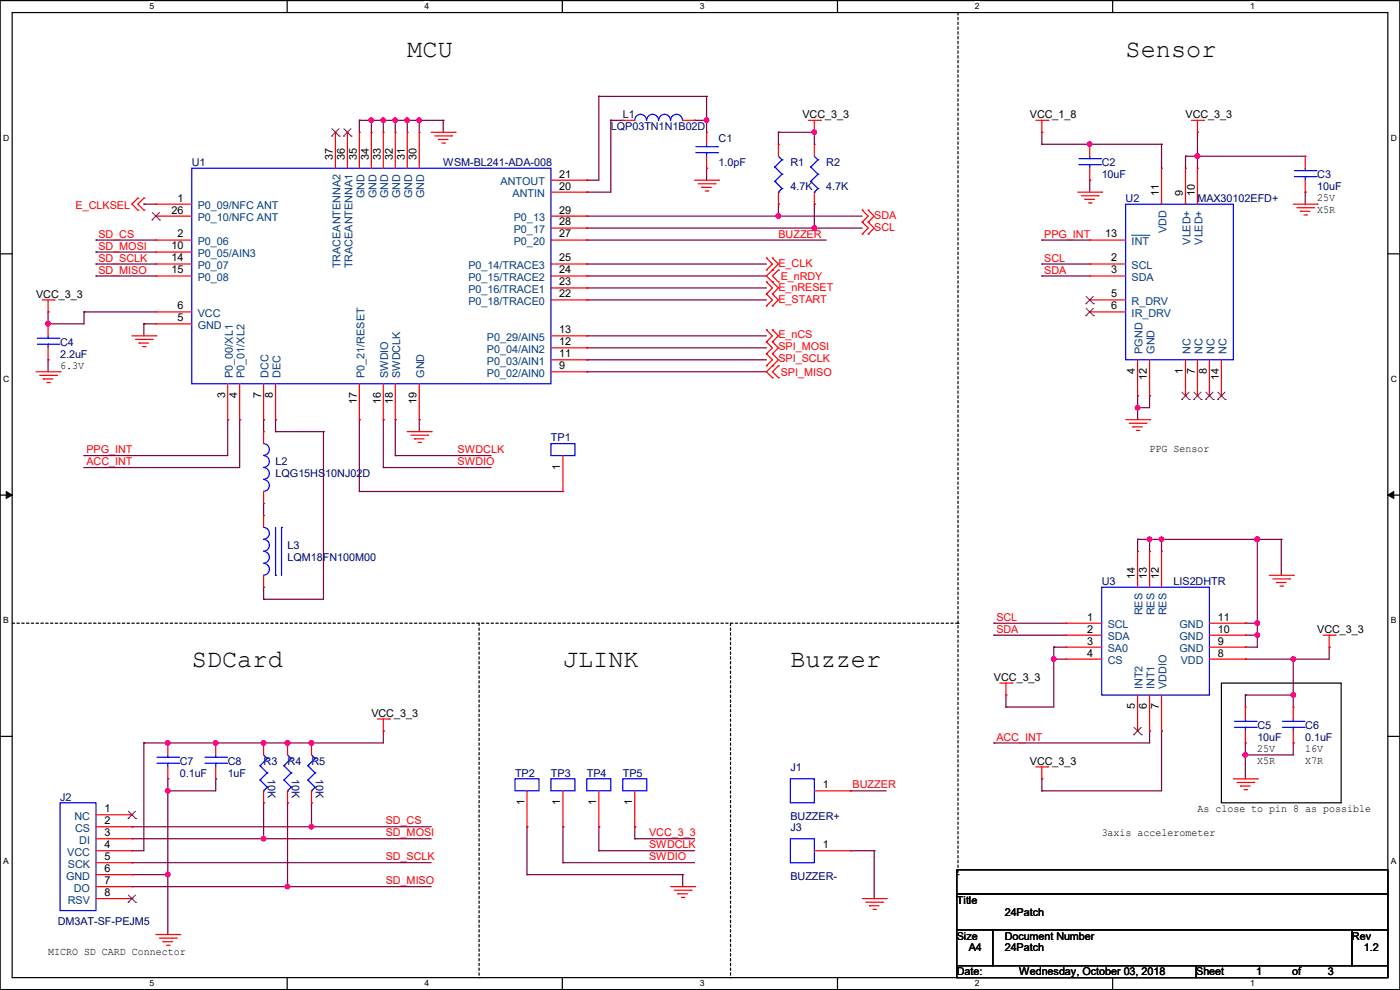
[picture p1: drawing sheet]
<svg xmlns="http://www.w3.org/2000/svg" width="297mm" height="210mm" viewBox="0 0 297 210" stroke-linecap="round" stroke-linejoin="round" font-family="sans-serif">
<path d="M0 .1h297v209.8h-297zM2.6 2.7h291.8v204.7h-291.8z" fill="none" stroke="#000" stroke-width=".25"/>
<g fill="#fff">
<path d="M31.7 .4h1v2h-1z"/>
<path d="M31.7 207.6h1v2h-1z"/>
</g>
<path d="M60.9 .1v2.6M60.9 207.4v2.5" fill="none" stroke="#000" stroke-width=".25"/>
<g fill="#fff">
<path d="M90.1 .4h1v2h-1z"/>
<path d="M90.1 207.6h1v2h-1z"/>
</g>
<path d="M119.3 .1v2.6M119.3 207.4v2.5" fill="none" stroke="#000" stroke-width=".25"/>
<g fill="#fff">
<path d="M148.5 .4h.9v2h-.9z"/>
<path d="M148.5 207.6h.9v2h-.9z"/>
</g>
<path d="M177.7 .1v2.6M177.7 207.4v2.5" fill="none" stroke="#000" stroke-width=".25"/>
<g fill="#fff">
<path d="M206.8 .4h1v2h-1z"/>
<path d="M206.8 207.6h1v2h-1z"/>
</g>
<path d="M236.1 .1v2.6M236.1 207.4v2.5" fill="none" stroke="#000" stroke-width=".25"/>
<g fill="#fff">
<path d="M265.2 .4h1v2h-1z"/>
<path d="M265.2 207.6h1v2h-1z"/>
<path d="M.7 28.2h1.2v2h-1.2z"/>
<path d="M295.1 28.2h1.2v2h-1.2z"/>
<path d="M.7 79.4h1.2v2h-1.2z"/>
<path d="M295.1 79.4h1.2v2h-1.2z"/>
</g>
<path d="M0 53.8h2.6M294.4 53.8h2.6" fill="none" stroke="#000" stroke-width=".25"/>
<g fill="#fff">
<path d="M.7 130.6h1.2v2h-1.2z"/>
<path d="M295.1 130.6h1.1v2h-1.1z"/>
</g>
<path d="M0 105h2.6M294.4 105h2.6" fill="none" stroke="#000" stroke-width=".25"/>
<path d="M1.3 104.3l1.3 .7-1.3 .7zM294.4 105l1.3-.7v1.4z" fill="#000" stroke="#000" stroke-width=".21"/>
<g fill="#fff">
<path d="M.7 181.8h1.2v2h-1.2z"/>
<path d="M295.1 181.8h1.1v2h-1.1z"/>
</g>
<path d="M0 156.2h2.6M259.1 144.9h25.4v25.4h-25.4zM294.4 156.2h2.6M203 184.5h91.4v5.1h-91.4zM203 189.6h91.4v7.6h-91.4zM203 197.2h7.6v7.7h-7.6zM210.6 197.2h76.2v7.7h-76.2zM286.8 197.2h7.6v7.7h-7.6zM203 204.9h50.8v2.5h-50.8zM253.8 204.9h40.6v2.5h-40.6z" fill="none" stroke="#000" stroke-width=".25"/>
<path d="M203.2 2.7v182.8M2.6 132.2h200.6M101.6 132.2v75.2M155 132.2v75.2M203.2 132.2h.1M203.2 185.5h.1M101.6 207.4h.1M155 207.4h.1" fill="none" stroke="#000" stroke-width=".25" stroke-dasharray=".5"/>
<g fill="none" stroke="#800040" stroke-width=".25">
<path d="M76.2 25.5h.1M76.2 25.5v2.6M76.2 25.5h17.8M78.8 25.5h.1M78.8 25.5v2.6M81.3 25.5h.1M81.3 25.5v2.6M83.9 25.5h.1M83.9 25.5v2.6M86.4 25.5h.1M86.4 25.5v2.6M88.9 25.5h.1"/>
<path d="M88.9 25.5v2.6M94 25.5h.1M94 25.5v2.6M124.5 38.2h.1M127 20.4h.1M127 20.4v17.8h-2.5M127 20.4h22.9M129.6 25.5h.1M129.6 25.5h2.5M129.6 25.5v15.3h-5.1M147.4 25.5h.1M147.4 25.5h2.5"/>
<path d="M149.9 25.5h.1M149.9 35.7h.1M149.9 20.4h.1M149.9 20.4v7.7M149.9 35.7v2.5M165.1 28.1h.1M165.1 28.1v2.5M165.1 28.1h7.7M172.8 28.1h.1M172.8 28.1v2.5M221 28.1h.1M221 30.6h.1"/>
<path d="M221 30.6h25.4M221 28.1v2.5M231.2 30.6h.1M231.2 38.2h.1M231.2 38.2v2.6M246.4 30.6h.1M246.4 30.6v5.1M251.5 33.1h.1M251.5 33.1v2.6M251.5 33.1h25.4M254 33.1h.1M254 28.1h.1"/>
<path d="M254 28.1v7.6M20.4 50.9h.1M20.4 53.5h.1M20.4 56h.1M20.4 58.5h.1M20.4 50.9h12.7M20.4 56h12.7M20.4 58.5h12.7M20.4 53.5h12.7M30.5 43.3h.1M30.5 43.3h2.6M124.5 58.5h.1"/>
<path d="M124.5 56h.1M124.5 50.9h.1M124.5 40.8h.1M124.5 48.4h.1M124.5 45.8h.1M124.5 50.9h50.8M124.5 56h38.1M124.5 58.5h38.1M124.5 48.4h58.4M124.5 45.8h58.4M165.1 45.8h.1M165.1 43.3h.1"/>
<path d="M165.1 43.3v2.5M172.8 48.4h.1M172.8 43.3h.1M172.8 43.3v5.1M221 50.9h.1M221 56h.1M221 58.5h.1M221 50.9h10.2M221 56h10.2M221 58.5h10.2M276.9 40.8h.1M276.9 40.8v2.5"/>
<path d="M10.2 68.7h.1M10.2 66.2h.1M10.2 76.3h.1M10.2 66.2v2.5M10.2 76.3v2.6M17.8 66.2h.1M17.8 66.2v2.5h-7.6M17.8 66.2h15.3M30.5 68.7h.1M30.5 68.7h2.6M30.5 68.7v2.5M124.5 71.2h.1"/>
<path d="M124.5 73.8h.1M124.5 76.3h.1M124.5 78.9h.1M124.5 63.6h.1M124.5 61.1h.1M124.5 71.2h38.1M124.5 73.8h38.1M124.5 76.3h38.1M124.5 78.9h38.1M124.5 63.6h38.1M124.5 61.1h38.1M17.8 99.2h.1"/>
<path d="M17.8 96.6h.1M48.3 89h.1M48.3 89v7.6h-30.5M50.8 89h.1M50.8 89v10.2h-33M55.9 89h.1M55.9 89v2.6M58.5 89h.1M58.5 91.6h.1M58.5 89v2.6M58.5 91.6h10.1M68.6 91.6h.1"/>
<path d="M68.6 91.6v35.5h-12.7M76.2 89h.1M76.2 89v15.3M81.3 89h.1M81.3 99.2h.1M81.3 89v10.2M81.3 99.2h22.9M83.9 89h.1M83.9 96.6h.1M83.9 89v7.6M83.9 96.6h20.3M88.9 89h.1"/>
<path d="M88.9 89v2.6M241.3 86.5h.1M241.3 83.9h.1M241.3 83.9v5.1M243.9 83.9h.1M243.9 83.9v2.6h-2.6M55.9 106.8h.1M55.9 106.8v2.5M76.2 104.3h.1M76.2 104.3h43.2M241.3 114.4h.1M241.3 114.4v2.6"/>
<path d="M241.3 114.4h30.5M243.9 114.4h.1M243.9 114.4v2.6M246.4 114.4h.1M246.4 114.4v2.6M266.7 114.4h.1M266.7 114.4v22.9h-2.5M271.8 114.4h.1M271.8 114.4v7.6M55.9 127.1h.1M55.9 124.6h.1M55.9 124.6v2.5"/>
<path d="M210.9 132.2h.1M210.9 134.7h.1M210.9 132.2h15.2M210.9 134.7h15.2M223.6 137.3h.1M223.6 139.8h.1M223.6 137.3h2.5M223.6 137.3v12.7h-10.2M223.6 139.8h2.5M264.2 137.3h.1M264.2 132.2h.1M264.2 134.7h.1"/>
<path d="M264.2 139.8h.1M264.2 132.2h2.5M264.2 134.7h2.5M266.7 134.7h.1M266.7 132.2h.1M274.4 139.8h.1M274.4 139.8v10.2M282 137.3h.1M282 137.3v2.5h-17.8M30.5 157.6h.1M30.5 157.6v22.9h-2.5M35.6 157.6h.1"/>
<path d="M45.8 157.6h.1M55.9 157.6h.1M61 157.6h.1M66.1 157.6h.1M81.3 155.1h.1M81.3 155.1v2.5h-50.8M210.9 157.6h.1M213.4 150h.1M213.4 147.4h.1M213.4 147.4v2.6M243.9 155.1h.1M243.9 155.1v2.5h-33"/>
<path d="M246.4 155.1h.1M246.4 155.1v12.7h-25.4M264.2 147.4h.1M264.2 157.6h.1M264.2 147.4v2.6M264.2 157.6v7.6M264.2 147.4h10.2M274.4 147.4h.1M274.4 157.6h.1M274.4 157.6v2.5h-10.2M28 175.4h.1M28 177.9h.1"/>
<path d="M28 175.4h63.5M28 177.9h63.5M35.6 167.8h.1M35.6 165.2h.1M35.6 165.2v33M45.8 165.2h.1M45.8 165.2v2.6h-10.2M55.9 170.3h.1M55.9 177.9h.1M55.9 170.3v7.6M61 170.3h.1M61 170.3v17.8"/>
<path d="M66.1 170.3h.1M66.1 175.4h.1M66.1 170.3v5.1M111.8 175.4h.1M111.8 175.4v10.1M119.4 175.4h.1M119.4 175.4v7.6M127 175.4h.1M127 175.4v5.1M134.7 177.9h.1M134.7 175.4h.1M134.7 177.9h12.7"/>
<path d="M134.7 175.4v2.5M180.4 167.8h.1M180.4 167.8h7.6M221 165.2h.1M221 167.8h.1M221 165.2v2.6M264.2 160.1h.1M28 180.5h.1M28 185.5h.1M28 188.1h.1M28 183h.1M28 185.5h7.6"/>
<path d="M28 188.1h63.5M28 183h63.5M35.6 185.5h.1M61 188.1h.1M111.8 185.5h.1M111.8 185.5h33M119.4 183h.1M119.4 183h28M127 180.5h.1M127 180.5h20.4M144.8 185.5h.1M144.8 185.5v2.6"/>
<path d="M180.4 180.5h.1M180.4 180.5h5.1M185.5 180.5h.1M185.5 180.5v10.1"/>
</g>
<g fill="#f0f" stroke="#f0f" stroke-width=".25">
<circle cx="231.2" cy="30.6" r=".49"/>
<circle cx="254" cy="33.1" r=".49"/>
<circle cx="241.3" cy="86.5" r=".49"/>
<circle cx="266.7" cy="114.4" r=".49"/>
<circle cx="246.4" cy="114.4" r=".49"/>
<circle cx="266.7" cy="134.7" r=".49"/>
<circle cx="266.7" cy="132.2" r=".49"/>
<circle cx="274.3" cy="147.4" r=".49"/>
<circle cx="274.3" cy="139.8" r=".49"/>
<circle cx="264.2" cy="160.1" r=".49"/>
<circle cx="223.5" cy="139.8" r=".49"/>
<circle cx="243.9" cy="114.4" r=".49"/>
<circle cx="88.9" cy="25.5" r=".49"/>
<circle cx="81.3" cy="25.5" r=".49"/>
<circle cx="78.8" cy="25.5" r=".49"/>
<circle cx="10.2" cy="68.7" r=".49"/>
<circle cx="86.4" cy="25.5" r=".49"/>
<circle cx="83.8" cy="25.5" r=".49"/>
<circle cx="45.7" cy="157.6" r=".49"/>
<circle cx="35.6" cy="157.6" r=".49"/>
<circle cx="35.6" cy="185.5" r=".49"/>
<circle cx="35.6" cy="167.7" r=".49"/>
<circle cx="66.1" cy="175.4" r=".49"/>
<circle cx="61" cy="188.1" r=".49"/>
<circle cx="61" cy="157.6" r=".49"/>
<circle cx="55.9" cy="157.6" r=".49"/>
<circle cx="149.9" cy="25.5" r=".49"/>
<circle cx="172.7" cy="48.4" r=".49"/>
<circle cx="165.1" cy="45.8" r=".49"/>
<circle cx="55.9" cy="177.9" r=".49"/>
<circle cx="172.7" cy="28" r=".49"/>
<circle cx="66.1" cy="157.6" r=".49"/>
</g>
<g fill="none" stroke="#f00" stroke-width=".25">
<path d="M71.2 28.1h.1M71.2 28.1v7.6M73.7 28.1h.1M73.7 28.1v7.6M76.2 28.1h.1M76.2 28.1v7.6M78.8 28.1h.1M78.8 28.1v7.6M81.3 28.1h.1M81.3 28.1v7.6M83.9 28.1h.1M83.9 28.1v7.6"/>
<path d="M86.4 28.1h.1M86.4 28.1v7.6M88.9 28.1h.1M88.9 28.1v7.6M91.5 28.1h5.1M92.2 28.8h3.6M93 29.6h.1M93 29.6h2M93.8 30.4h.5M94.3 30.4h.1M95.8 28.8h.1M96.6 28.1h.1"/>
<path d="M116.9 38.2h7.6M124.5 38.2h.1M132.1 25.5h.1M132.1 25.5h2.6M144.8 25.5h2.6M147.4 25.5h.1M147.4 38.2h5M148.1 39h3.6M148.9 39.8h.1M148.9 39.8h2M149.9 28.1h.1M149.9 35.7h.1"/>
<path d="M149.9 28.1v2.5M149.9 33.1v2.6M151.7 39h.1M152.4 38.2h.1M165.1 30.6h.1M165.1 30.6v2.5M171.5 25.5h2.5M172.8 28.1h.1M172.8 30.6h.1M172.8 25.5v2.6M172.8 30.6v2.5M174 25.5h.1"/>
<path d="M219.8 25.5h2.5M221 28.1h.1M221 25.5v2.6M222.3 25.5h.1M231.2 30.6h.1M231.2 38.2h.1M231.2 30.6v2.5M231.2 35.7v2.5M246.4 35.7h.1M246.4 35.7v7.6M251.5 35.7h.1M251.5 35.7v7.6"/>
<path d="M252.8 25.5h2.5M254 28.1h.1M254 35.7h.1M254 25.5v2.6M254 35.7v7.6M255.3 25.5h.1M276.9 33.1h.1M276.9 33.1v2.6M276.9 38.2v2.6M29.3 42h.1M29.3 44.6h.1M29.3 42l-1.3 1.3 1.3 1.3"/>
<path d="M30.5 42h.1M30.5 44.6h.1M30.5 42l-1.2 1.3 1.2 1.3M33.1 43.3h.1M33.1 45.8h.1M33.1 50.9h.1M33.1 53.5h.1M33.1 56h.1M33.1 58.5h.1M33.1 43.3h7.6M33.1 50.9h7.6M33.1 56h7.6"/>
<path d="M33.1 58.5h7.6M33.1 45.8h7.6M33.1 53.5h7.6M116.9 40.8h7.6M116.9 50.9h7.6M116.9 56h7.6M116.9 58.5h7.6M116.9 45.8h7.6M116.9 48.4h7.6M124.5 40.8h.1M124.5 45.8h.1M124.5 48.4h.1"/>
<path d="M124.5 50.9h.1M124.5 56h.1M124.5 58.5h.1M149.6 40.5h.6M150.2 40.5h.1M162.6 59.8h.1M162.6 57.3h.1M162.6 54.7h.1M162.6 59.8l1.3 1.3-1.3 1.3M162.6 54.7l1.3 1.3-1.3 1.3M163.9 59.8h.1M163.9 57.3h.1"/>
<path d="M163.9 54.7h.1M163.9 54.7l1.2 1.3-2.5 2.5 2.5 2.6-1.2 1.3M165.1 59.8h.1M165.1 57.3h.1M165.1 43.3h.1M165.1 57.3l-1.2 1.2 1.2 1.3M165.1 40.8v2.5M172.8 43.3h.1M172.8 40.8v2.5M182.9 47.1h.1M182.9 44.6h.1M182.9 49.7h.1"/>
<path d="M182.9 44.6l1.3 1.2-1.3 1.3M182.9 47.1l1.3 1.3-1.3 1.3M184.2 47.1h.1M184.2 44.6h.1M184.2 49.7h.1M184.2 44.6l1.3 1.2-1.3 1.3M184.2 47.1l1.3 1.3-1.3 1.3M228.6 40.8h5.1M229.4 41.5h3.6M230.2 42.3h.1M230.2 42.3h2M230.9 43.1h.5"/>
<path d="M231.2 50.9h.1M231.2 56h.1M231.2 58.5h.1M231.2 50.9h7.6M231.2 56h7.6M231.2 58.5h7.6M231.4 43.1h.1M233 41.5h.1M233.7 40.8h.1M274.4 43.3h5M275.1 44.1h3.6M275.9 44.8h.1"/>
<path d="M275.9 44.8h2M276.6 45.6h.6M276.9 40.8h.1M277.2 45.6h.1M278.7 44.1h.1M279.4 43.3h.1M7.7 78.9h5M8.4 79.6h3.6M8.9 63.6h2.6M10.2 66.2h.1M10.2 68.7h.1M10.2 76.3h.1"/>
<path d="M10.2 63.6v2.6M10.2 68.7v2.5M10.2 73.8v2.5M11.5 63.6h.1M12 79.6h.1M12.7 78.9h.1M28 71.2h5.1M28.7 72h3.6M29.5 72.8h.1M29.5 72.8h2M30.3 73.5h.5M30.8 73.5h.1"/>
<path d="M32.3 72h.1M33.1 71.2h.1M33.1 66.2h.1M33.1 68.7h.1M33.1 66.2h7.6M33.1 68.7h7.6M116.9 71.2h7.6M116.9 78.9h7.6M116.9 63.6h7.6M116.9 61.1h7.6M116.9 73.8h7.6M116.9 76.3h7.6"/>
<path d="M124.5 61.1h.1M124.5 63.6h.1M124.5 71.2h.1M124.5 73.8h.1M124.5 76.3h.1M124.5 78.9h.1M162.6 77.6h.1M162.6 75.1h.1M162.6 72.5h.1M162.6 70h.1M162.6 64.9h.1M162.6 62.4h.1"/>
<path d="M162.6 75.1l1.3 1.2-1.3 1.3M162.6 72.5l1.3 1.3-1.3 1.3M162.6 70l1.3 1.2-1.3 1.3M162.6 62.4l1.3 1.2-1.3 1.3M163.9 77.6h.1M163.9 75.1h.1M163.9 72.5h.1M163.9 70h.1M163.9 64.9h.1M163.9 62.4h.1M163.9 75.1l1.2 1.2-2.5 2.6 1.3 1.2M163.9 72.5l1.2 1.3-1.2 1.3"/>
<path d="M163.9 70l1.2 1.2-1.2 1.3M163.9 62.4l1.2 1.2-1.2 1.3M165.1 77.6h.1M165.1 77.6l-1.2 1.3 1.2 1.2M231.2 63.6h.1M231.2 66.2h.1M231.2 63.6h7.6M231.2 66.2h7.6M241.3 76.3v7.6M243.9 76.3v7.6M251.5 76.3v7.6M254 76.3v7.6"/>
<path d="M256.6 76.3v7.6M259.1 76.3v7.6M9.2 80.4h.1M9.2 80.4h2M9.9 81.2h.6M10.5 81.2h.1M48.3 89h.1M48.3 81.4v7.6M50.8 89h.1M50.8 81.4v7.6M55.9 89h.1M55.9 91.6h.1"/>
<path d="M55.9 81.4v7.6M55.9 91.6v2.5M58.5 89h.1M58.5 81.4v7.6M76.2 89h.1M76.2 81.4v7.6M81.3 89h.1M81.3 81.4v7.6M83.9 89h.1M83.9 81.4v7.6M86.4 91.6h5.1M87.2 92.3h3.5"/>
<path d="M87.9 93.1h.1M87.9 93.1h2.1M88.7 93.9h.5M88.9 89h.1M88.9 81.4v7.6M89.2 93.9h.1M90.7 92.3h.1M91.5 91.6h.1M119.4 96.6v7.7M163.9 80.1h.1M165.1 80.1h.1M238.8 89h5.1"/>
<path d="M239.6 89.8h3.5M240.3 90.6h.1M240.3 90.6h2.1M241.1 91.3h.5M241.3 83.9h.1M241.6 91.3h.1M243.1 89.8h.1M243.9 89h.1M243.9 83.9h.1M251.5 83.9h.1M254 83.9h.1M256.6 83.9h.1"/>
<path d="M259.1 83.9h.1M55.9 109.3h.1M55.9 106.8h.1M55.9 104.3v2.5M55.9 109.3v2.6M119.4 104.3h.1M241.3 117h.1M241.3 117v7.6M243.9 117h.1M243.9 117v7.6M246.4 117h.1M246.4 117v7.6"/>
<path d="M55.9 124.6h.1M55.9 122v2.6M226.1 132.2h.1M226.1 134.7h.1M226.1 137.3h.1M226.1 139.8h.1M226.1 134.7h7.6M226.1 132.2h7.6M226.1 137.3h7.6M226.1 139.8h7.6M256.6 134.7h7.6M256.6 132.2h7.6"/>
<path d="M256.6 137.3h7.6M256.6 139.8h7.6M264.2 139.8h.1M264.2 137.3h.1M264.2 134.7h.1M264.2 132.2h.1M269.3 122h5.1M270 122.8h3.6M270.8 123.6h.1M270.8 123.6h2M271.6 124.3h.5M272.1 124.3h.1"/>
<path d="M273.6 122.8h.1M274.4 122h.1M280.7 134.7h2.6M282 137.3h.1M282 134.7v2.6M283.3 134.7h.1M35.6 157.6h.1M35.6 157.6v2.5M45.8 157.6h.1M45.8 157.6v2.5M55.9 157.6h.1M55.9 157.6v2.5"/>
<path d="M61 157.6h.1M61 157.6v2.5M66.1 157.6h.1M66.1 157.6v2.5M80.1 152.5h2.5M81.3 155.1h.1M81.3 152.5v2.6M82.6 152.5h.1M212.1 144.9h2.6M213.4 147.4h.1M213.4 144.9v2.5M214.7 144.9h.1"/>
<path d="M241.3 155.1h.1M241.3 147.4v7.7M243.9 155.1h.1M243.9 147.4v7.7M246.4 155.1h.1M246.4 147.4v7.7M264.2 150h.1M264.2 157.6h.1M264.2 150v2.5M264.2 155.1v2.5M274.4 150h.1M274.4 157.6h.1"/>
<path d="M274.4 150v2.5M274.4 155.1v2.5M20.4 172.8h7.6M20.4 175.4h7.6M20.4 177.9h7.6M28 172.8h.1M28 175.4h.1M28 177.9h.1M35.6 165.2h.1M35.6 162.7v2.5M45.8 165.2h.1M45.8 162.7v2.5"/>
<path d="M55.9 170.3h.1M55.9 167.8v2.5M61 170.3h.1M61 167.8v2.5M66.1 170.3h.1M66.1 167.8v2.5M111.8 175.4h.1M111.8 167.8v7.6M119.4 175.4h.1M119.4 167.8v7.6M127 175.4h.1M127 167.8v7.6"/>
<path d="M134.7 175.4h.1M134.7 167.8v7.6M172.8 167.8h7.6M180.4 167.8h.1M219.8 162.7h2.5M221 165.2h.1M221 162.7v2.5M222.3 162.7h.1M261.7 165.2h5M262.4 166h3.6M263.2 166.8h.1M263.2 166.8h2"/>
<path d="M263.9 167.5h.6M264.5 167.5h.1M266 166h.1M266.7 165.2h.1M20.4 190.6h7.6M20.4 188.1h7.6M20.4 180.5h7.6M20.4 183h7.6M20.4 185.5h7.6M28 180.5h.1M28 183h.1M28 185.5h.1"/>
<path d="M28 188.1h.1M28 190.6h.1M33.1 198.2h5M33.8 199h3.6M34.6 199.8h.1M34.6 199.8h2M37.4 199h.1M38.1 198.2h.1M142.3 188.1h5.1M143 188.8h3.6M143.8 189.6h.1M143.8 189.6h2"/>
<path d="M144.6 190.4h.5M145.1 190.4h.1M146.6 188.8h.1M147.4 188.1h.1M172.8 180.5h7.6M180.4 180.5h.1M182.9 190.6h5.1M183.7 191.4h3.5M184.4 192.2h.1M184.4 192.2h2.1M185.2 192.9h.5M185.7 192.9h.1"/>
<path d="M187.2 191.4h.1M188 190.6h.1M35.3 200.5h.6M35.9 200.5h.1"/>
</g>
<g fill="none" stroke="#00f" stroke-width=".25">
<path d="M40.7 35.7h76.2v45.7h-76.2zM137.2 25.5a1.25 1.25 0 0 0-1.3-1.2 1.25 1.25 0 0 0-1.2 1.2M139.7 25.5a1.25 1.25 0 0 0-1.2-1.2 1.25 1.25 0 0 0-1.3 1.2M142.2 25.5a1.25 1.25 0 0 0-1.2-1.2 1.25 1.25 0 0 0-1.3 1.2M144.8 25.5a1.25 1.25 0 0 0-1.3-1.2 1.25 1.25 0 0 0-1.2 1.2M147.6 32.4h4.6M147.6 31.1h4.6M149.9 31.1h.1M149.9 32.4h.1M149.9 30.6v.5M149.9 32.4v.7M152.2 32.4h.1"/>
<path d="M152.2 31.1h.1M164.4 35.4h.1M164.4 38.5h.1M164.4 35.4l1.5 1.6M164.4 38.5l1.5 1.5M165.1 33.1l.8 .8M165.9 33.9h.1M165.9 37h.1M165.9 33.9l-1.5 1.5M165.9 37l-1.5 1.5M172 35.4h.1M172 38.5h.1"/>
<path d="M172 35.4l1.5 1.6M172 38.5l1.5 1.5M172.8 33.1l.7 .8M173.5 33.9h.1M173.5 37h.1M173.5 33.9l-1.5 1.5M173.5 37l-1.5 1.5M228.9 34.9h4.6M228.9 33.7h4.6M231.2 33.7h.1M231.2 34.9h.1M231.2 33.1v.6"/>
<path d="M231.2 34.9v.8M233.5 34.9h.1M233.5 33.7h.1M274.6 37.5h4.6M274.6 36.2h4.6M276.9 36.2h.1M276.9 37.5h.1M276.9 35.7v.5M276.9 37.5v.7M279.2 37.5h.1M279.2 36.2h.1M165.1 40.8h.1"/>
<path d="M165.9 40h.1M165.9 40l-.8 .8M172.8 40.8h.1M173.5 40h.1M173.5 40l-.7 .8M238.8 43.3h22.9v33h-22.9zM7.9 73h4.6M7.9 71.8h4.6M10.2 71.8h.1M10.2 73h.1M10.2 71.2v.6M10.2 73v.8"/>
<path d="M12.5 73h.1M12.5 71.8h.1M55.9 94.1a1.25 1.25 0 0 1 1.3 1.3 1.25 1.25 0 0 1-1.3 1.2M55.9 96.6a1.25 1.25 0 0 1 1.3 1.3 1.25 1.25 0 0 1-1.3 1.2M55.9 99.2a1.25 1.25 0 0 1 1.3 1.2 1.25 1.25 0 0 1-1.3 1.3M116.9 94.1h5.1v2.5h-5.1zM55.9 111.9a1.25 1.25 0 0 1 1.3 1.2 1.25 1.25 0 0 1-1.3 1.3 1.27 1.27 0 0 1 1.3 1.3 1.27 1.27 0 0 1-1.3 1.2 1.27 1.27 0 0 1 1.3 1.3 1.27 1.27 0 0 1-1.3 1.3M55.9 119.5a1.25 1.25 0 0 1 1.3 1.3 1.25 1.25 0 0 1-1.3 1.2M55.9 101.7a1.25 1.25 0 0 1 1.3 1.3 1.25 1.25 0 0 1-1.3 1.2M58.5 111.9v10.1M59.7 111.9h.1M59.7 111.9v10.1"/>
<path d="M58.5 122h.1M233.7 124.6h22.9v22.8h-22.9zM261.9 154.3h4.6M261.9 153h4.6M264.2 153h.1M264.2 154.3h.1M264.2 152.5v.5M264.2 154.3v.8M266.5 154.3h.1M266.5 153h.1M272.1 154.3h4.5M272.1 153h4.5"/>
<path d="M274.4 153h.1M274.4 154.3h.1M274.4 152.5v.5M274.4 154.3v.8M276.6 154.3h.1M276.6 153h.1M12.7 170.3h7.7v22.9h-7.7zM33.3 161.9h4.6M33.3 160.7h4.6M35.6 160.7h.1M35.6 161.9h.1M35.6 160.1v.6"/>
<path d="M35.6 161.9v.8M37.9 161.9h.1M37.9 160.7h.1M43.5 161.9h4.5M43.5 160.7h4.5M45.8 160.7h.1M45.8 161.9h.1M45.8 160.1v.6M45.8 161.9v.8M48 161.9h.1M48 160.7h.1M55.2 162.4h.1"/>
<path d="M55.2 165.5h.1M55.2 162.4l1.5 1.6M55.2 165.5l1.5 1.5M55.9 167.8h.1M55.9 160.1l.8 .8M56.7 160.9h.1M56.7 164h.1M56.7 167h.1M56.7 160.9l-1.5 1.5M56.7 164l-1.5 1.5M56.7 167l-.8 .8M60.2 162.4h.1"/>
<path d="M60.2 165.5h.1M60.2 162.4l1.6 1.6M60.2 165.5l1.6 1.5M61 167.8h.1M61 160.1l.8 .8M61.8 160.9h.1M61.8 164h.1M61.8 167h.1M61.8 160.9l-1.6 1.5M61.8 164l-1.6 1.5M61.8 167l-.8 .8M65.3 162.4h.1"/>
<path d="M65.3 165.5h.1M65.3 162.4l1.5 1.6M65.3 165.5l1.5 1.5M66.1 167.8h.1M66.1 160.1l.7 .8M66.8 160.9h.1M66.8 164h.1M66.8 167h.1M66.8 160.9l-1.5 1.5M66.8 164l-1.5 1.5M66.8 167l-.7 .8M109.3 165.2h5v2.6h-5z"/>
<path d="M116.9 165.2h5.1v2.6h-5.1zM124.5 165.2h5.1v2.6h-5.1zM132.1 165.2h5.1v2.6h-5.1zM167.7 177.9h5.1v5.1h-5.1zM167.7 165.2h5.1v5.1h-5.1z"/>
</g>
<path d="M240.1 49.9h3.7M243.8 49.9h.1" fill="none" stroke="#004080" stroke-width=".21"/>
<g fill="none" stroke="#804000" stroke-width=".21">
<path d="M70.4 28.9h.1M70.4 27.3l1.6 1.6M71.9 27.3l-1.5 1.6M72 28.9h.1M72.9 28.9h.1M72.9 27.3l1.6 1.6M74.5 27.3l-1.6 1.6M74.5 28.9h.1M32.3 46.7h.1M32.3 45.1l1.6 1.6M33.8 45.1l-1.5 1.6M33.9 46.7h.1"/>
<path d="M230.4 64.4h.1M230.4 67h.1M230.4 62.9l1.6 1.5M230.4 65.4l1.6 1.6M231.9 62.9l-1.5 1.5M231.9 65.4l-1.5 1.6M232 64.4h.1M232 67h.1M250.7 84.8h.1M250.7 83.2l1.6 1.6M252.3 83.2l-1.6 1.6M252.3 84.8h.1"/>
<path d="M253.2 84.8h.1M253.3 83.2l1.5 1.6M254.8 83.2l-1.6 1.6M254.8 84.8h.1M255.8 84.8h.1M255.8 83.2l1.6 1.6M257.3 83.2l-1.5 1.6M257.4 84.8h.1M258.3 84.8h.1M258.4 83.2l1.5 1.6M259.9 83.2l-1.6 1.6M259.9 84.8h.1"/>
<path d="M240.5 155.9h.1M240.6 154.3l1.5 1.6M242.1 154.3l-1.6 1.6M242.1 155.9h.1M27.2 173.7h.1M27.2 172.1l1.6 1.6M28.7 172.1l-1.5 1.6M28.8 173.7h.1M27.2 191.4h.1M27.2 189.9l1.6 1.5M28.7 189.9l-1.5 1.5M28.8 191.4h.1"/>
</g>
<g font-size="5.3">
<text x="86.4" y="12">MCU</text>
<text x="238.8" y="12">Sensor</text>
<text x="40.7" y="141.6">SDCard</text>
<text x="119.4" y="141.6">JLINK</text>
<text x="167.7" y="141.6">Buzzer</text>
</g>
<g font-size="2.3" fill="#000080">
<text x="129.6" y="27.6">LQP03TN1N1B02D</text>
<text x="132.1" y="25.1">L1</text>
<text x="40.7" y="35.2">U1</text>
<text x="94" y="35.2">WSM-BL241-ADA-008</text>
<text x="152.4" y="30.1">C1</text>
<text x="152.4" y="35.2">1.0pF</text>
<text x="167.7" y="35.2">R1</text>
<text x="175.3" y="35.2">R2</text>
<text x="233.7" y="35.2">C2</text>
<text x="167.7" y="40.3">4.7K</text>
<text x="175.3" y="40.3">4.7K</text>
<text x="233.7" y="37.8">10uF</text>
<text x="279.4" y="37.8">C3</text>
<text x="279.4" y="40.3">10uF</text>
<text x="238.8" y="42.8">U2</text>
<text x="254" y="42.8">MAX30102EFD+</text>
<text x="12.7" y="73.3">C4</text>
<text x="12.7" y="75.9">2.2uF</text>
<text x="116.9" y="93.6">TP1</text>
<text x="58.5" y="98.7">L2</text>
<text x="58.5" y="101.3">LQG15HS10NJ02D</text>
<text x="61" y="116.5">L3</text>
<text x="61" y="119">LQM18FN100M00</text>
<text x="233.7" y="124.1">U3</text>
<text x="249" y="124.1">LIS2DHTR</text>
<text x="266.7" y="154.6">C5</text>
<text x="276.9" y="154.6">C6</text>
<text x="266.7" y="157.1">10uF</text>
<text x="276.9" y="157.1">0.1uF</text>
<text x="38.1" y="162.2">C7</text>
<text x="38.1" y="164.8">0.1uF</text>
<text x="48.3" y="162.2">C8</text>
<text x="48.3" y="164.8">1uF</text>
<text x="55.9" y="162.2">R3</text>
<text x="56.9" y="165.2" transform="rotate(90 56.9 165.2)">10K</text>
<text x="61" y="162.2">R4</text>
<text x="61.9" y="165.2" transform="rotate(90 61.9 165.2)">10K</text>
<text x="66.1" y="162.2">R5</text>
<text x="67" y="165.2" transform="rotate(90 67 165.2)">10K</text>
<text x="109.3" y="164.8">TP2</text>
<text x="116.9" y="164.8">TP3</text>
<text x="124.5" y="164.8">TP4</text>
<text x="132.1" y="164.8">TP5</text>
<text x="167.7" y="163.5">J1</text>
<text x="12.7" y="169.8">J2</text>
<text x="167.7" y="173.9">BUZZER+</text>
<text x="167.7" y="176.2">J3</text>
<text x="167.7" y="186.6">BUZZER-</text>
<text x="12.2" y="196.3">DM3AT-SF-PEJM5</text>
</g>
<g font-size="2.3">
<text x="170.2" y="25.1">VCC_3_3</text>
<text x="218.5" y="25.1">VCC_1_8</text>
<text x="251.5" y="25.1">VCC_3_3</text>
<text x="70.6" y="33.9" transform="rotate(-90 70.6 33.9)">37</text>
<text x="73.2" y="33.9" transform="rotate(-90 73.2 33.9)">36</text>
<text x="75.7" y="33.9" transform="rotate(-90 75.7 33.9)">35</text>
<text x="78.2" y="33.9" transform="rotate(-90 78.2 33.9)">34</text>
<text x="80.8" y="33.9" transform="rotate(-90 80.8 33.9)">33</text>
<text x="83.3" y="33.9" transform="rotate(-90 83.3 33.9)">32</text>
<text x="85.9" y="33.9" transform="rotate(-90 85.9 33.9)">31</text>
<text x="88.4" y="33.9" transform="rotate(-90 88.4 33.9)">30</text>
<text x="118.7" y="37.7">21</text>
<text x="118.7" y="40.2">20</text>
<text x="245.9" y="41.5" transform="rotate(-90 245.9 41.5)">11</text>
<text x="251" y="41.5" transform="rotate(-90 251 41.5)">9</text>
<text x="253.5" y="41.5" transform="rotate(-90 253.5 41.5)">10</text>
<text x="36.4" y="45.3">26</text>
<text x="37.6" y="42.8">1</text>
<text x="118.7" y="45.3">29</text>
<text x="118.7" y="47.8">28</text>
<text x="279.4" y="42.6">25V</text>
<text x="279.4" y="45.2">X5R</text>
<text x="36.4" y="52.9">10</text>
<text x="37.6" y="50.4">2</text>
<text x="118.7" y="50.4">27</text>
<text x="234.5" y="50.4">13</text>
<text x="36.4" y="55.5">14</text>
<text x="36.4" y="58">15</text>
<text x="118.7" y="55.5">25</text>
<text x="118.7" y="58">24</text>
<text x="235.8" y="55.5">2</text>
<text x="235.8" y="58">3</text>
<text x="7.7" y="63.2">VCC_3_3</text>
<text x="37.6" y="65.6">6</text>
<text x="118.7" y="60.5">23</text>
<text x="118.7" y="63.1">22</text>
<text x="235.8" y="63.1">5</text>
<text x="235.8" y="65.6">6</text>
<text x="37.6" y="68.2">5</text>
<text x="118.7" y="70.7">13</text>
<text x="118.7" y="73.2">12</text>
<text x="118.7" y="75.8">11</text>
<text x="12.7" y="78.2">6.3V</text>
<text x="118.7" y="78.3">9</text>
<text x="240.8" y="79.4" transform="rotate(-90 240.8 79.4)">4</text>
<text x="243.3" y="80.6" transform="rotate(-90 243.3 80.6)">12</text>
<text x="251" y="79.4" transform="rotate(-90 251 79.4)">1</text>
<text x="253.5" y="79.4" transform="rotate(-90 253.5 79.4)">7</text>
<text x="256" y="79.4" transform="rotate(-90 256 79.4)">8</text>
<text x="258.6" y="80.6" transform="rotate(-90 258.6 80.6)">14</text>
<text x="47.8" y="84.5" transform="rotate(-90 47.8 84.5)">3</text>
<text x="50.3" y="84.5" transform="rotate(-90 50.3 84.5)">4</text>
<text x="55.4" y="84.5" transform="rotate(-90 55.4 84.5)">7</text>
<text x="57.9" y="84.5" transform="rotate(-90 57.9 84.5)">8</text>
<text x="75.7" y="85.7" transform="rotate(-90 75.7 85.7)">17</text>
<text x="80.8" y="85.7" transform="rotate(-90 80.8 85.7)">16</text>
<text x="83.3" y="85.7" transform="rotate(-90 83.3 85.7)">18</text>
<text x="88.4" y="85.7" transform="rotate(-90 88.4 85.7)">19</text>
<text x="243.9" y="96">PPG Sensor</text>
<text x="118.9" y="99.7" transform="rotate(-90 118.9 99.7)">1</text>
<text x="240.8" y="122.8" transform="rotate(-90 240.8 122.8)">14</text>
<text x="243.3" y="122.8" transform="rotate(-90 243.3 122.8)">13</text>
<text x="245.9" y="122.8" transform="rotate(-90 245.9 122.8)">12</text>
<text x="230.7" y="131.7">1</text>
<text x="258.4" y="131.7">11</text>
<text x="230.7" y="134.2">2</text>
<text x="230.7" y="136.7">3</text>
<text x="258.4" y="136.7">9</text>
<text x="258.4" y="134.2">10</text>
<text x="279.4" y="134.3">VCC_3_3</text>
<text x="230.7" y="139.3">4</text>
<text x="258.4" y="139.3">8</text>
<text x="210.9" y="144.4">VCC_3_3</text>
<text x="78.8" y="152.1">VCC_3_3</text>
<text x="240.8" y="150.5" transform="rotate(-90 240.8 150.5)">5</text>
<text x="243.3" y="150.5" transform="rotate(-90 243.3 150.5)">6</text>
<text x="245.9" y="150.5" transform="rotate(-90 245.9 150.5)">7</text>
<text x="266.7" y="159.5">25V</text>
<text x="276.9" y="159.5">16V</text>
<text x="174.5" y="167.2">1</text>
<text x="218.5" y="162.2">VCC_3_3</text>
<text x="266.7" y="162">X5R</text>
<text x="276.9" y="162">X7R</text>
<text x="22.1" y="172.3">1</text>
<text x="111.3" y="170.8" transform="rotate(-90 111.3 170.8)">1</text>
<text x="118.9" y="170.8" transform="rotate(-90 118.9 170.8)">1</text>
<text x="126.5" y="170.8" transform="rotate(-90 126.5 170.8)">1</text>
<text x="134.1" y="170.8" transform="rotate(-90 134.1 170.8)">1</text>
<text x="254" y="172.2">As close to pin 8 as possible</text>
<text x="22.1" y="174.8">2</text>
<text x="22.1" y="177.4">3</text>
<text x="22.1" y="179.9">4</text>
<text x="174.5" y="179.9">1</text>
<text x="233.7" y="177.2">3axis accelerometer</text>
<text x="22.1" y="182.5">5</text>
<text x="22.1" y="185">6</text>
<text x="22.1" y="187.5">7</text>
<text x="22.1" y="190.1">8</text>
<text x="203" y="191.7">Title</text>
<text x="213.2" y="194.2">24Patch</text>
<text x="10.2" y="202.6">MICRO SD CARD Connector</text>
<text x="203" y="199.3">Size</text>
<text x="205.5" y="201.8">A4</text>
<text x="213.1" y="199.3">Document Number</text>
<text x="213.2" y="201.8">24Patch</text>
<text x="286.8" y="199.3">Rev</text>
<text x="289.4" y="201.8">1.2</text>
<text x="203" y="206.9">Date:</text>
<text x="216.2" y="206.9">Wednesday, October 03, 2018</text>
<text x="253.8" y="206.9">Sheet</text>
<text x="266.5" y="206.9">1</text>
<text x="274.1" y="206.9">of</text>
<text x="281.7" y="206.9">3</text>
</g>
<g font-size="2.3" fill="#004080">
<text x="106.2" y="39.3">ANTOUT</text>
<text x="108.8" y="41.8">ANTIN</text>
<text x="42" y="44.4">P0_09/NFC ANT</text>
<text x="42" y="46.9">P0_10/NFC ANT</text>
<text x="77.3" y="42" transform="rotate(-90 77.3 42)">GND</text>
<text x="79.8" y="42" transform="rotate(-90 79.8 42)">GND</text>
<text x="82.4" y="42" transform="rotate(-90 82.4 42)">GND</text>
<text x="84.9" y="42" transform="rotate(-90 84.9 42)">GND</text>
<text x="87.5" y="42" transform="rotate(-90 87.5 42)">GND</text>
<text x="90" y="42" transform="rotate(-90 90 42)">GND</text>
<text x="109" y="46.9">P0_13</text>
<text x="42" y="52">P0_06</text>
<text x="109" y="49.4">P0_17</text>
<text x="109" y="52">P0_20</text>
<text x="240.1" y="52">INT</text>
<text x="247.5" y="49.4" transform="rotate(-90 247.5 49.4)">VDD</text>
<text x="252.6" y="51.9" transform="rotate(-90 252.6 51.9)">VLED+</text>
<text x="255.1" y="51.9" transform="rotate(-90 255.1 51.9)">VLED+</text>
<text x="42" y="54.5">P0_05/AIN3</text>
<text x="42" y="57.1">P0_07</text>
<text x="42" y="59.6">P0_08</text>
<text x="72.2" y="56.9" transform="rotate(-90 72.2 56.9)">TRACEANTENNA2</text>
<text x="74.8" y="56.9" transform="rotate(-90 74.8 56.9)">TRACEANTENNA1</text>
<text x="99.4" y="57.1">P0_14/TRACE3</text>
<text x="99.4" y="59.6">P0_15/TRACE2</text>
<text x="240.1" y="57.1">SCL</text>
<text x="240.1" y="59.6">SDA</text>
<text x="99.4" y="62.1">P0_16/TRACE1</text>
<text x="99.4" y="64.7">P0_18/TRACE0</text>
<text x="240.1" y="64.7">R_DRV</text>
<text x="42" y="67.2">VCC</text>
<text x="42" y="69.8">GND</text>
<text x="240.1" y="67.2">IR_DRV</text>
<text x="103.3" y="72.3">P0_29/AIN5</text>
<text x="103.3" y="74.8">P0_04/AIN2</text>
<text x="103.3" y="77.4">P0_03/AIN1</text>
<text x="242.4" y="75.1" transform="rotate(-90 242.4 75.1)">PGND</text>
<text x="244.9" y="75.1" transform="rotate(-90 244.9 75.1)">GND</text>
<text x="252.6" y="75.1" transform="rotate(-90 252.6 75.1)">NC</text>
<text x="255.1" y="75.1" transform="rotate(-90 255.1 75.1)">NC</text>
<text x="257.6" y="75.1" transform="rotate(-90 257.6 75.1)">NC</text>
<text x="260.2" y="75.1" transform="rotate(-90 260.2 75.1)">NC</text>
<text x="49.4" y="80.1" transform="rotate(-90 49.4 80.1)">P0_00/XL1</text>
<text x="51.9" y="80.1" transform="rotate(-90 51.9 80.1)">P0_01/XL2</text>
<text x="57" y="80.1" transform="rotate(-90 57 80.1)">DCC</text>
<text x="59.5" y="80.1" transform="rotate(-90 59.5 80.1)">DEC</text>
<text x="77.3" y="80.1" transform="rotate(-90 77.3 80.1)">P0_21/RESET</text>
<text x="82.4" y="80.1" transform="rotate(-90 82.4 80.1)">SWDIO</text>
<text x="84.9" y="80.1" transform="rotate(-90 84.9 80.1)">SWDCLK</text>
<text x="90" y="80.1" transform="rotate(-90 90 80.1)">GND</text>
<text x="103.3" y="79.9">P0_02/AIN0</text>
<text x="242.4" y="130.6" transform="rotate(-90 242.4 130.6)">RES</text>
<text x="244.9" y="130.6" transform="rotate(-90 244.9 130.6)">RES</text>
<text x="247.5" y="130.6" transform="rotate(-90 247.5 130.6)">RES</text>
<text x="235" y="133.3">SCL</text>
<text x="235" y="135.8">SDA</text>
<text x="250.2" y="135.8">GND</text>
<text x="250.2" y="133.3">GND</text>
<text x="235" y="138.3">SA0</text>
<text x="235" y="140.9">CS</text>
<text x="250.2" y="138.3">GND</text>
<text x="250.5" y="140.9">VDD</text>
<text x="242.4" y="146.2" transform="rotate(-90 242.4 146.2)">INT2</text>
<text x="244.9" y="146.2" transform="rotate(-90 244.9 146.2)">INT1</text>
<text x="247.5" y="146.2" transform="rotate(-90 247.5 146.2)">VDDIO</text>
<text x="15.8" y="173.9">NC</text>
<text x="15.9" y="176.4">CS</text>
<text x="16.8" y="179">DI</text>
<text x="14.3" y="181.5">VCC</text>
<text x="14.4" y="184.1">SCK</text>
<text x="14" y="186.6">GND</text>
<text x="14.4" y="191.7">RSV</text>
<text x="15.7" y="189.1">DO</text>
</g>
<g font-size="2.3" fill="#f00">
<text x="16" y="44.4">E_CLKSEL</text>
<text x="185.5" y="46.4">SDA</text>
<text x="20.9" y="50.4">SD_CS</text>
<text x="20.9" y="53">SD_MOSI</text>
<text x="165.1" y="50.4">BUZZER</text>
<text x="185.5" y="48.9">SCL</text>
<text x="221.5" y="50.4">PPG_INT</text>
<text x="20.9" y="55.5">SD_SCLK</text>
<text x="20.9" y="58">SD_MISO</text>
<text x="165.1" y="56.6">E_CLK</text>
<text x="165.7" y="59.4">E_nRDY</text>
<text x="221.5" y="55.5">SCL</text>
<text x="221.5" y="58">SDA</text>
<text x="165.1" y="64.2">E_START</text>
<text x="165.1" y="61.6">E_nRESET</text>
<text x="165.1" y="71.8">E_nCS</text>
<text x="165.1" y="76.9">SPI_SCLK</text>
<text x="165.1" y="74.3">SPI_MOSI</text>
<text x="165.7" y="79.7">SPI_MISO</text>
<text x="18.3" y="98.7">ACC_INT</text>
<text x="18.3" y="96.1">PPG_INT</text>
<text x="97.1" y="98.7">SWDIO</text>
<text x="97.1" y="96.1">SWDCLK</text>
<text x="211.4" y="131.7">SCL</text>
<text x="211.4" y="134.2">SDA</text>
<text x="211.4" y="157.1">ACC_INT</text>
<text x="180.9" y="167.3">BUZZER</text>
<text x="81.8" y="174.9">SD_CS</text>
<text x="81.8" y="177.4">SD_MOSI</text>
<text x="137.7" y="177.4">VCC_3_3</text>
<text x="137.7" y="180">SWDCLK</text>
<text x="81.8" y="182.5">SD_SCLK</text>
<text x="137.7" y="182.5">SWDIO</text>
<text x="81.8" y="187.6">SD_MISO</text>
</g>
<g font-size="1.8">
<text x="31.7" y="2">5</text>
<text x="90.1" y="2">4</text>
<text x="148.5" y="2">3</text>
<text x="206.8" y="2">2</text>
<text x="265.2" y="2">1</text>
<text x=".7" y="29.8">D</text>
<text x="295.1" y="29.8">D</text>
<text x=".7" y="81">C</text>
<text x="295.1" y="81">C</text>
<text x=".7" y="132.2">B</text>
<text x="295.1" y="132.2">B</text>
<text x=".7" y="183.4">A</text>
<text x="295.1" y="183.4">A</text>
<text x="31.7" y="209.3">5</text>
<text x="90.1" y="209.3">4</text>
<text x="148.5" y="209.3">3</text>
<text x="206.8" y="209.3">2</text>
<text x="265.2" y="209.3">1</text>
</g>
</svg>
